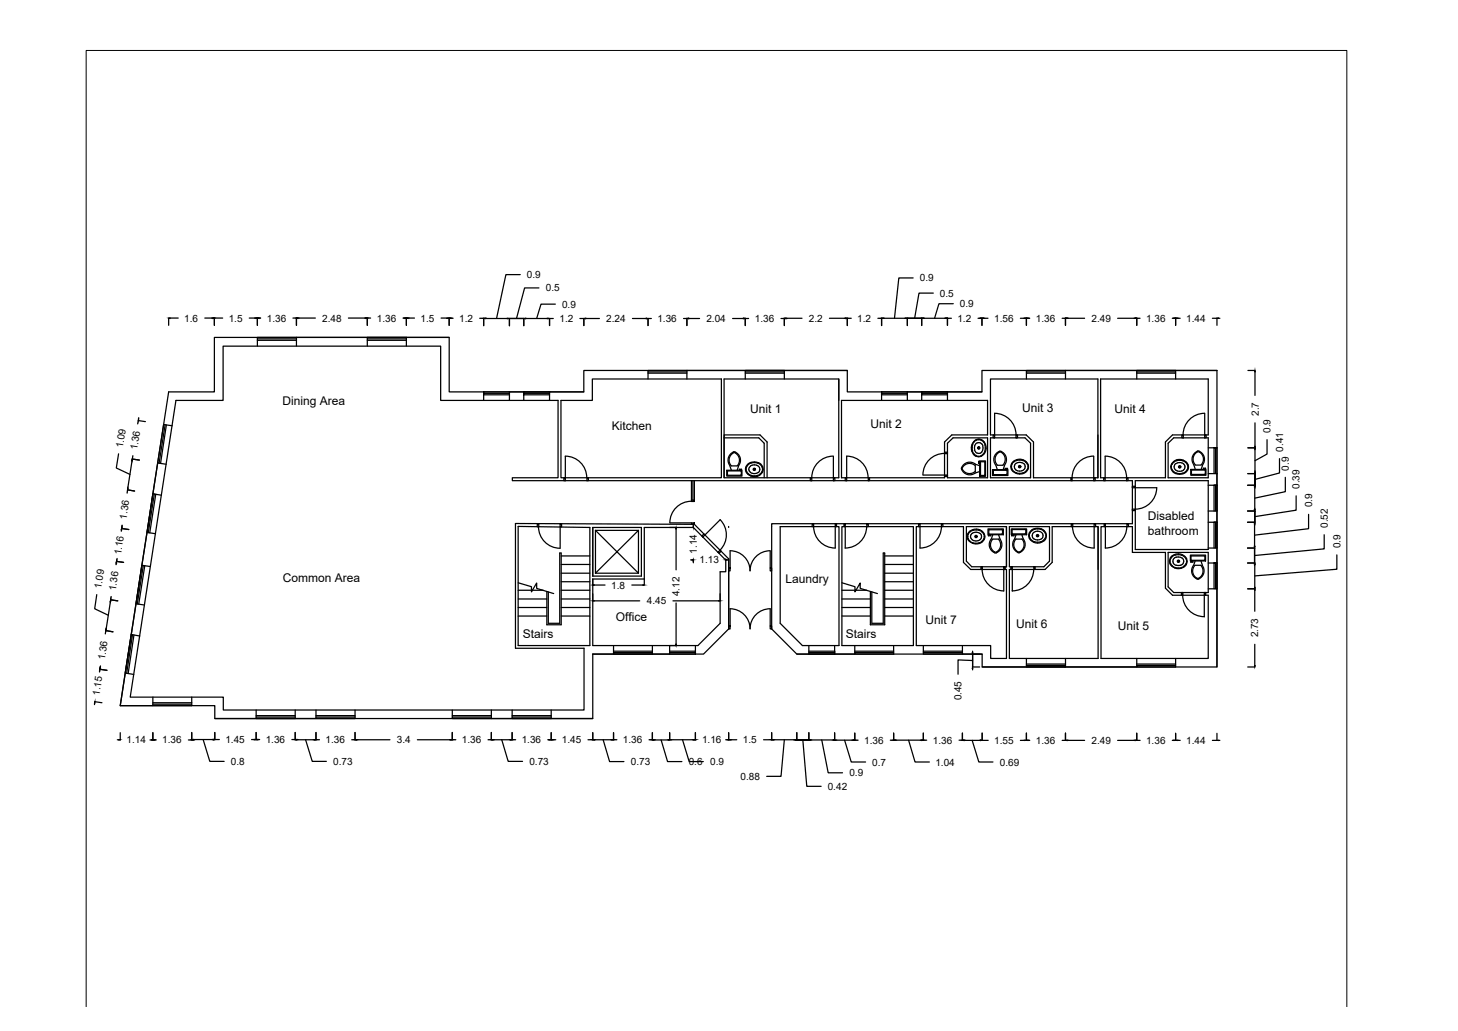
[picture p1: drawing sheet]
<svg xmlns="http://www.w3.org/2000/svg" width="297mm" height="210mm" viewBox="0 0 297 210" stroke-linecap="round" stroke-linejoin="round" font-family="sans-serif">
<!-- layer: 0 -->
<g fill="none" stroke="#000" stroke-width=".25">
<path d="M106 55.9h-2.9l-1.9 8.9M109.8 58.6h-2.9l-1.7 6.2M186 56.6h-2.9l-.9 8.2M190.1 59.7h-2.9l-.9 5.1M34.4 64.8v1.4M34.7 64.8h1.6M41.7 64.8h1.7M45.4 64.8h-1.7v1.4M50.8 64.8h2.3M52.4 69h8M52.4 69.3h8M52.4 64.8v1.4"/>
<path d="M59.7 64.8h.7v1.4M60.4 68.7h31.1M60.4 68.7h-8v1.8M60.4 68.7v1.8M60.6 64.8h3.6M71 64.8h3.5M74.8 70.5v-1.8h8v1.8M74.8 69h8M74.8 69.3h8M75.5 64.8h-.7v1.4M82.1 64.8h2.3M82.8 64.8v1.4"/>
<path d="M89.9 64.8h1.6v1.4M91 64.8h.3M91.5 64.8h.8M91.8 64.8h.3M97.7 64.8h.8v1.5M98.5 79.8h5.3M98.8 64.8h.3M98.8 64.8h4.7M103.8 79.8h15.1M103.8 64.8h2.9h-2.9M103.8 64.8v1.5M103.8 79.8v1.7"/>
<path d="M106.7 79.8h5.3v1.7M106.7 64.8v1.5M107 64.8h4.7M112.7 64.8h-.7v1.5M113.1 61.9h-2.9l-.9 2.9M118.1 64.8h.8v1.5M119.2 64.8h2.9M128.8 64.8h2.9M132 75.7h7.9M132 76h7.9M132.7 64.8h-.7v1.5M139.3 64.8h.6"/>
<path d="M139.9 75.4h32.7M139.9 75.4h-7.9v1.8M139.9 64.8v1.5M139.9 75.4v1.8M140.2 64.8h2.3M149.3 64.8h2.2M151.8 77.2v-1.8h8v1.8M151.8 75.7h8M151.8 76h8M151.8 64.8h.7M151.8 64.8v1.5M159.1 64.8h.7"/>
<path d="M159.8 64.8v1.5M160.1 64.8h3.3M160.1 64.8h.3M169 64.8h3.3M170.9 77.2v20.1h-23.4v-20.1h23.4v4.3M173.4 64.8h-.8v1.5M178.8 64.8h.8v1.5M179.6 79.8h5.3M179.9 64.8h4.7M184.9 79.8h15.2M184.9 64.8h2.9h-2.9M184.9 64.8v1.5"/>
<path d="M184.9 79.8v1.7M187.8 79.8h5.2v1.7M187.8 64.8v1.5M188.1 64.8h4.6M193 64.8v1.4M193 64.8h.8M194.2 61.8h-2.9l-.9 3M199.2 64.8h2.1M200.1 64.8v1.4M201.8 77.2h21.9v20.1h-13.1v-7.3l-1.5-1.5h-7.3zM207.9 64.8h1.9M209.1 75.7h8"/>
<path d="M209.1 76h8M209.1 64.8v1.4M216.4 64.8h.7M217.1 75.4h30.8M217.1 75.4h-8v1.8M217.1 64.8v1.4M217.1 75.4v1.8M217.4 64.8h3.6M224.2 77.2h22v11.3h-7.3l-1.5 1.5v7.3h-13.2zM227.7 64.8h3.6M231.6 77.2v-1.8h7.9v1.8M231.6 75.7h7.9"/>
<path d="M231.6 76h7.9M231.6 64.8h.7M231.6 64.8v1.4M238.8 64.8h1.6M239.5 64.8v1.4M247 64.8h.9M247.9 75.4v60.4h-47.8v-2.6h-37.8l-5.1-5.2v-21.4h73.5v-8.7h-126.3v-.6h9.3v-15.8h-23.9v-11h-44.3v11h-9.7l-9.3 60.4h19v2.7h73.5v-12.6h-14v-25.4l36.5 .2 6.9 7v14.2l-5.1 5.2h-22.5M247.9 75.4h-47.8v4.4h-27.5v-4.4h-53.7v4.4h-27.4v-11.1h-47.8v11.1h-9.3l-9.9 63.9h19.3v2.6h77v-13.1M247.9 64.8v1.4M248.2 64.8h.3M254.2 75.4h1.5M255.7 75.7v4.8"/>
<path d="M24.2 92.4l-.5 2.9 2.8 1.3M26.9 94.1v-.3l-.9 5.7 .1-.3M27.1 92.8l-.1 .7 1.4 .2M27.4 100l-1.4-.3-.1 .7M28.3 85l-.1 .3M29.6 85.8l-1.4-.2-.1 .7M32.1 94.3l-7.6 49.4h6.6M33.6 86.5l-1.2 7.8M33.9 86.5l-1.2 7.8M35.1 86.7l-1.8-.3-1.2 7.9 1.8 .2M98.5 80.1h5.3M103.8 80.4h-5.3v-.6v1.7"/>
<path d="M106.7 80.1h5.3M112 80.4h-5.3v-.6v1.7M114.3 81.5h6.4v-4.3h26.3v20.1h-32.7zM114.9 97.3h.3v.6h-.3zM115.2 92.9a4.4 4.4 0 0 1 4.3 4.3M115.2 92.9v4.4M119.6 97.3h.3v.6h-.3zM140.9 97.9v3.9M141.2 97.9v3.9M141.5 97.9v3.9M147.5 97.3v-8.8h7.3l1.5 1.5v7.3M147.5 89.1h7.1l1.1 1.1v7.1"/>
<path d="M148.1 95.7h3.1v1.2h-3.1zM148.2 96.6l.1 .2M148.2 96v.6M148.3 95.9l-.1 .1M148.4 95.9h2.5l.1 .7M149.3 92.2h.5M149.3 92.3a1.68 1.68 0 0 0-.3 2.6l1.2-.1a1.67 1.67 0 0 0-.4-2.5M149.4 92h.3M149.4 92a1.8 1.8 0 0 0-.7 2.8l.3 .9M149.7 92a1.8 1.8 0 0 1 .8 2.8M150.5 94.9l-.3 .8M150.7 95.7v-.2h.4v.2h-.3"/>
<path d="M151 96.6l-.1 .2h-2.5M152 96l.4 .5M152.1 96a1.8 1.8 0 0 0 2.2 .8M152.1 95l-.1 .5 .1 .5M152.4 96.6l.5 .3M152.5 94.5a1.7 1.7 0 0 1 1.8-.3 1.7 1.7 0 0 1 1 1.5l-.4 .8M152.5 94.6l-.4 .4M152.7 95.8l.5 .6M152.9 96.9l.7 .2 .8-.1M153 94.1a1.43 1.43 0 0 0-1 1.9M153 94.1h.7l.8 .1M153.2 96.3l.9 .1"/>
<path d="M153.6 95.6h.3M153.7 95.4v.3M154.1 94.7a1.02 1.02 0 0 0-1.1 .1 1.02 1.02 0 0 0-.4 1.1M154.1 94.7l.6 .5M154.5 94.2l.5 .3M154.5 96.2l-.4 .2M154.7 95.2l.1 .5-.3 .5M154.9 96.5l-.6 .3M155 94.5l.4 .5M155.4 95a1.43 1.43 0 0 1-1.1 1.9M165.1 97.3h.3v.6h-.3zM169.8 92.9a4.4 4.4 0 0 0-4.4 4.3"/>
<path d="M169.8 97.3h.3v.6h-.3zM169.8 92.9v4.4M171.4 81.5h29.8v7h-7.3l-1.5 1.5v7.3h-21zM172.2 97.3h.3v.6h-.3zM172.5 92.9a4.4 4.4 0 0 1 4.4 4.3M172.5 92.9v4.4M176.9 97.3h.3v.6h-.3zM179.6 80.1h5.3M184.9 80.4h-5.3v-.6v1.7M187.8 80.1h5.2M188.1 96.7h4.3M192.4 92.3a4.4 4.4 0 0 0-4.4 4.4"/>
<path d="M192.4 96.7h.6v.3h-.6zM192.4 92.1h.6v.3h-.6zM193 80.4h-5.2v-.6v1.7M193 90.2l1.2-1.1h7v8.2h-8.2zM195.9 95.2a1.72 1.72 0 0 0 2.8 1.1M196.1 95.6a1.67 1.67 0 0 0 2.6 .4M198 91.9l.3 .5M198 90.5l-.1 .7 .1 .7M198.1 91.8l.3 .6M198.2 90.5l-.1 .7 .1 .6M198.3 92.5l.5 .4M198.4 92.4l.5 .3"/>
<path d="M198.5 91.6a.84 .84 0 0 0 1.2 .6M198.6 90.8v.8M198.7 94.8a1.58 1.58 0 0 0-2.7 .7l.1 .1M198.7 94.5a1.8 1.8 0 0 0-2.8 .7M198.7 94.8v1.2M198.7 94.5l.9 .3M198.7 90.4l-.2 .4M198.8 92.8l.6 .2 .5-.1M198.9 92.8l.5 .1 .5-.1M199.1 90.2l-.4 .2M199.1 90.2l.5-.1 .5 .3M199.2 91.2h.3"/>
<path d="M199.4 91.1v.3M199.6 93.8h1.2v3.2h-1.2zM199.6 94.2l-.1-.3h-.1v.4h.2M199.6 96l-.9 .3M199.7 96.6l.1 .2h.7l.1-.2M199.8 94.1v2.6M199.9 94l-.2 .1M199.9 94h.6M200 89.5a1.38 1.38 0 0 0-1.9 1M200 89.5l.5 .5M200 92l-.3 .3M200.1 90.4l.2 .4"/>
<path d="M200.2 90.8v.8M200.2 91.6l-.2 .4M200.4 92.4l-.5 .4M200.4 90a1.28 1.28 0 0 0-1.3-.4 1.28 1.28 0 0 0-1 .9M200.4 92.5l-.5 .4M200.4 90l.3 .5M200.5 94l.1 .1v2.6M200.5 89.9l.3 .6M200.6 90.6a2.08 2.08 0 0 1-.3 1.8M200.7 92l-.3 .5M200.8 90.5l.1 .8-.1 .7M201.8 89.1h7l1.2 1.1v7.1h-8.2z"/>
<path d="M202.2 95.6h3.1v1.2h-3.1zM202.3 88.5h.3v.6h-.3zM202.3 96.5l.2 .1h2.5M202.4 95.9v.6M202.5 95.7l-.2 .2M202.5 95.7h2.5M202.6 84.1a4.4 4.4 0 0 1 4.4 4.4M202.6 84.1v4.4M202.9 94.7a1.72 1.72 0 0 1 1-2.8 1.83 1.83 0 0 1 .8 2.8M202.9 94.7l.3 .9M203.2 94.7a1.58 1.58 0 0 1 .6-2.7 1.66 1.66 0 0 1 .5 2.7M203.2 94.7h1.2"/>
<path d="M204.7 94.7l-.3 .9M204.8 95.6v-.2h.5v.1l-.3 .1M205 95.7l.2 .2M205.2 96.5l-.2 .1M205.2 95.9v.6M206 95.5l.4 .5M206.1 94.4l-.2 .6 .2 .5M206.5 94a2.09 2.09 0 0 1 2.5 .1M206.6 94a1.28 1.28 0 0 0-.5 1.3 1.28 1.28 0 0 0 1 1M206.7 94.7a1.08 1.08 0 0 0 .8 1.2 1.08 1.08 0 0 0 1.3-.7v-.5M207 94.3l-.3 .3M207 88.5h.3v.6h-.3z"/>
<path d="M207.1 96.3l.6 .1 .7-.1M207.3 94.2l-.3 .2M207.3 94.2h.9M207.6 95h.3M207.8 94.9v.3M208.2 94.2l.3 .2M208.6 94.4l.2 .3M208.9 94.1l.4 .4M209 94a1.5 1.5 0 0 1 .3 1.9 1.5 1.5 0 0 1-1.8 .6l-1.1-.5M209.1 94a2.01 2.01 0 0 0-3 .4M209.3 95.5l-.4 .5-.5 .3M209.3 94.5l.2 .5-.2 .5"/>
<path d="M218.2 97.3h.2v.6h-.2zM222.8 92.9a4.4 4.4 0 0 0-4.4 4.3M222.8 97.3h.3v.6h-.3zM222.8 92.9v4.4M224.9 97.3h.3v.6h-.3zM225.1 92.9a4.4 4.4 0 0 1 4.4 4.3M225.2 92.9v4.4M229.5 97.3h.3v.6h-.3zM230.7 99h.6v.3h-.6zM231.3 97.9h14.9v14h-14.9zM231.3 99.3h4.4M235.7 99.3a4.4 4.4 0 0 1-4.4 4.4"/>
<path d="M238 90.2l1.1-1.1h7.1v8.2h-8.2zM238.6 95.6l.4 .5M238.8 95.5a1.75 1.75 0 0 0 2.2 .8M239 96.1a2.2 2.2 0 0 0 2 .4M239.2 94.1a1.1 1.1 0 0 0-.5 1.4M239.5 94.4a.97 .97 0 0 0 0 1.3 .97 .97 0 0 0 1.2 .2l.6-.5M239.6 93.6l.8-.1 .7 .2M239.7 93.7a1.43 1.43 0 0 0-1.1 1.9M239.9 94.2l-.3 .2M239.9 94.2l.9 .1M240.2 95.1h.3M240.4 94.9v.3"/>
<path d="M240.8 88.5h.3v.6h-.3zM240.8 94.2l.6 .5M241 93.8a1.26 1.26 0 0 1 1 1 1.26 1.26 0 0 1-.5 1.2M241 93.8a2.09 2.09 0 0 0-1.9 .3M241.1 93.7l.5 .3M241.3 94.7v.7M241.5 96.1l-.5 .2M241.6 94.1a1.39 1.39 0 0 1 .5 1.4 1.39 1.39 0 0 1-1.1 1M242.6 95.6h3.1v1.2h-3.1zM242.7 96.4l.2 .2M242.7 95.9v.6M242.9 95.7l-.2 .1"/>
<path d="M242.9 95.7h2.5M243.2 94.7l.3 .9M243.5 94.6a1.58 1.58 0 0 1 .7-2.6 1.63 1.63 0 0 1 .5 2.6M243.5 94.7h1.2M243.9 91.8a1.72 1.72 0 0 1 1.1 2.8M244 91.9a1.8 1.8 0 0 0-.8 2.7M245 94.7l-.3 .9M245.2 95.6v-.3h.4v.2l-.3 .1M245.4 95.7l.2 .1M245.4 84.1a4.4 4.4 0 0 0-4.4 4.4M245.4 88.5h.3v.6h-.3zM245.4 84.1v4.4"/>
<path d="M245.6 96.4l-.2 .2h-2.5M245.6 95.9v.6M246.2 98.8h1.7h-.6v5.2M246.2 91.2h1.7h-.6v5.2M246.2 96.4h1.7M247.6 91.2v5.2M247.6 98.8v5.2M247.9 96.4v39.4M247.9 91.2v5.2M247.9 98.8v5.2h-1.7M254.2 98.8h1.5M254.2 96.4h1.5"/>
<path d="M254.2 91.2h1.5M255.6 99.1v4.6M255.7 98.8v-2.4v2.4M255.7 86.1v4.8M255.7 91.5v4.6M255.7 99.1v.3M258.1 89.5v2.9l-2.4 1.4M260.7 93.4v2.9l-5 1.3M261.9 97.2v2.9l-6.3 1.3M23.7 114.6v.2M23.7 114.3l1.5 .2M23.7 114.3v.7"/>
<path d="M23.8 114.2l-.1 .1M23.9 113.7l-.1 .3M24.8 107.9l-.1 .2M24.8 107.6l1.4 .2M24.8 107.6v.1M24.9 107l-.1 .3M24.9 106.9l-.1 .7M29.2 115.1l-1.2 7.9M29.5 115.2l-1.2 7.8M30.6 115.3l-1.7-.2-1.2 7.8 1.7 .3M31.4 100.6l-1.2 7.8M31.7 100.6l-1.2 7.9"/>
<path d="M32.9 100.8l-1.8-.3-1.1 7.9 1.7 .3M105.6 118.6l2.7 .9v1l1-1.8v1.1l3.5 1M105.6 107.2l14.6 .2v24h-14.6zM109.5 106.7h.3v.6h-.3zM109.7 107.2a4.4 4.4 0 0 0 4.4 4.4M114.1 106.7h.3v.6h-.3zM114.1 107.3v4.3M114.3 116.7h5.9M114.3 113.2h5.9M114.3 114.9h5.9M114.3 118.4h5.9M120.8 107.4h9.9v9.9h-9.9z"/>
<path d="M121.1 119.1h2.2M121.3 108l8.8 8.7v-8.7l-8.8 8.7M121.3 108h8.8M121.3 108v8.7M121.3 116.7h8.8M128.7 119.1h2.3M136.5 106.5h4.4M137.7 107.7v8.3M140.7 114h.3M140.9 102.1a4.4 4.4 0 0 0-4.4 4.3M140.9 106.5h.6v.3h-.6zM140.9 101.8h.6v.3h-.6z"/>
<path d="M141.3 114h.1M141.3 107.4h.1M141.3 107.4l6.6 6.6M141.3 107.4h-10v11.7M141.3 106.8v.3M141.3 114.3v.3M143 109.1l.4-.4 .2 .2-.4 .4zM146.7 105.8a4.4 4.4 0 0 1 0 6.2M146.7 112l.2 .2-.4 .4-.2-.2zM146.7 105.8l-3.1 3.1M147.9 114v2.4h-1.2v10.5l-4.5 4.5h-21.4v-13.5h10.5M147.9 114h.1"/>
<path d="M148.2 114h.2M148.4 107.4h.1M148.7 112.1a4.1 4.1 0 0 1 4.1 4.1 4.1 4.1 0 0 1 4.1-4.1M148.7 112.2v4h-.3v-.6h.3M156.9 112.2v4h.3v-.6h-.3M158.9 107.2h12v24.2h-7.4l-4.6-4.5zM165.5 106.6h.3v.6h-.3zM165.8 107.2a4.4 4.4 0 0 0 4.3 4.4l.1-4.4M170.2 106.6h.2v.6h-.2zM171.5 107.2h14.6v24.2h-14.6zM171.5 118.6l2.7 .9v1l1-1.8v1.1l3.6 1M171.9 106.6h.3v.6h-.3z"/>
<path d="M172.2 107.2v4.4M176.6 107.2a4.4 4.4 0 0 1-4.4 4.4M176.6 106.6h.3v.6h-.3zM180.2 116.7h5.9M180.2 113.2h5.9M180.2 114.9h5.9M180.2 118.4h5.9M186.7 107.2h9.6v7.3l1.5 1.4h7.2v18.2h-3.2v-2.7h-15.1zM187.1 106.6h.3v.6h-.3zM191.8 106.6h.3v.6h-.3zM191.8 107.2a4.4 4.4 0 0 1-4.4 4.4v-4.4M196.9 107.2h8.1v8.2h-7l-1.1-1.2z"/>
<path d="M197.2 108.6a1.81 1.81 0 0 1 2.1-.8 1.81 1.81 0 0 1 1.3 1.9l-.5 .6M197.2 108.6a1.31 1.31 0 0 0 .3 1.7M197.3 109.7l.3 .5M197.6 110.2a2.04 2.04 0 0 0 1.9 .4M197.6 110.2l.6 .3M197.7 108.2a1.22 1.22 0 0 0-.4 1.5M198 109.9l.6 .2h.7M198.2 110.5l.6 .1 .7-.1M198.2 108l-.5 .3M198.2 108l.7-.1 .6 .1M198.7 109.2h.3M198.9 109.1v.3"/>
<path d="M199.5 108l.4 .2 .5 .6M199.6 109.9l-.3 .2M199.6 108.6a1.07 1.07 0 0 0-1.2-.2 1.07 1.07 0 0 0-.6 1.2l.3 .3M199.7 108.6l.3 .5-.1 .5M199.8 115.4h.3v.5h-.3zM199.9 109.6l-.2 .3M200.1 110.4l-.6 .3M200.1 115.9a4.4 4.4 0 0 0 4.4 4.4M200.4 109.8l-.4 .4-.5 .3M200.4 108.7l.1 .5-.1 .6M201.3 107.7h3.1v1.2h-3.1zM201.4 108.6l.2 .1h2.5"/>
<path d="M201.5 108v.6M201.6 107.8l-.2 .2M201.6 107.9h2.5M201.7 108.9l-.3 .1v.1h.4v-.2M202.3 108.9l-.4 .9a1.72 1.72 0 0 0 1.1 2.8M202.6 112.4a1.68 1.68 0 0 1-.3-2.6h1.1a1.58 1.58 0 0 1-.7 2.6h-.1M203.4 108.9l.3 .9a1.8 1.8 0 0 1-.7 2.7M204.1 107.8l.1 .2v.6l-.1 .1M204.5 115.4h.3v.5h-.3zM204.5 115.9v4.4M205 107.2v8.2M205.6 107.2h8.2v7l-1.1 1.2h-7.1z"/>
<path d="M205.9 115.4h.3v.5h-.3zM206 107.7h3.2v1.2h-3.2zM206.2 108.5l.1 .2h2.6M206.2 108v.6M206.2 115.9v4.4M206.3 107.8l-.1 .1M206.3 107.8h2.6M206.4 108.9l-.3 .1v.1h.5v-.2M206.7 109.7a1.8 1.8 0 0 0 .7 2.8M207 109.7a1.67 1.67 0 0 0 .3 2.6M207 109.8h1.2M207 108.9l-.3 .9"/>
<path d="M207.3 112.3h.5M207.4 112.5h.3M208.2 108.9l.3 .9M208.2 109.7a1.67 1.67 0 0 1-.4 2.6M208.5 109.7a1.8 1.8 0 0 1-.8 2.8M208.8 107.8l.2 .1M209 108.5l-.2 .2M209 108v.6M209.7 109.5l.4 .6M209.8 109.5l.4 .5M209.8 108.5l-.1 .5 .1 .5M210.1 110.1a2.04 2.04 0 0 0 2 .4"/>
<path d="M210.1 108a1.27 1.27 0 0 0-.4 1.5M210.2 110l.5 .3M210.2 108.1l-.4 .4M210.2 108a1.88 1.88 0 0 1 2.7 .6M210.4 108.7l-.1 .5 .3 .5M210.6 115.9a4.4 4.4 0 0 1-4.4 4.4M210.6 108.4l-.2 .3M210.6 109.7l.5 .2h.7M210.6 115.4h.3v.5h-.3zM210.7 107.6l-.6 .3M210.7 107.7a1.65 1.65 0 0 1 1.9 .3 1.65 1.65 0 0 1 .4 1.9l-.3 .3M210.7 110.3l.7 .1 .6-.1"/>
<path d="M211 108.2h.6l.6 .2M211 108.2l-.4 .2M211.3 109.1h.3M211.4 108.9v.3M212.2 109.7l-.4 .2M212.2 108.4a.85 .85 0 0 1 0 1.3M212.6 110.1l-.6 .3M212.9 109.6l-.3 .4-.6 .3M213 108.6l.1 .5-.1 .5M214.4 107.2h9.3v26.9h-18.1v-18.2h7.3l1.5-1.4zM218.3 106.6h.3v.6h-.3zM218.5 107.2a4.4 4.4 0 0 0 4.4 4.4"/>
<path d="M222.9 106.6h.3v.6h-.3zM222.9 107.2v4.4M223.7 107.2v8.7M224.3 107.2h6.4v5.3h6.7v7.2l1.5 1.5h7.3v12.9h-21.9zM224.9 106.6h.3v.6h-.3zM225.2 107.2v4.4M229.6 107.2a4.4 4.4 0 0 1-4.4 4.4M229.6 106.6h.3v.6h-.3zM230.7 103.7h.6v.3h-.6zM238 112.5h8.2v8.1h-7.1l-1.1-1.1zM238.3 114.7a2.03 2.03 0 0 0 2.4 1M238.4 113.7l-.1 .5 .1 .6"/>
<path d="M238.5 114.8l.4 .4M238.8 113.2a2.01 2.01 0 0 1 3 .6M238.8 113.2l-.4 .5M238.9 115.2l.5 .3M238.9 113.3a1.17 1.17 0 0 0-.4 1.5M239 113.9a.84 .84 0 0 0 .6 1.2M239.4 113l.7-.1 .6 .1M239.4 113l-.5 .3M239.6 113.5h.9M239.6 115.1h.9M239.6 113.4l-.6 .5M239.9 114.3h.3"/>
<path d="M240.1 114.2v.3M240.5 113.5l.3 .2M240.7 113l.6 .3M240.8 114.9l-.3 .2M240.9 113.6l.2 .3M241.1 113.9v.7M241.1 114.6l-.3 .3M241.2 113.3a1.16 1.16 0 0 1 .4 1.5M241.6 114.8a1.76 1.76 0 0 1-2.2 .7M241.7 113.8l.1 .5-.1 .6M241.7 114.9l-.4 .4-.6 .3M242.5 113h3.1v1.2h-3.1z"/>
<path d="M242.6 113.9l.2 .2M242.6 113.3v.6M242.8 113.1l-.2 .2M242.8 113.2h2.5M242.9 114.2l-.3 .1v.2h.4v-.3M243.2 115.1a1.8 1.8 0 0 0 .7 2.8M243.4 115.1a1.67 1.67 0 0 0 .4 2.6M243.5 115.1h1.2M243.5 114.2l-.3 .9M243.8 117.7h.5M243.9 117.9h.3M244.6 115.1a1.67 1.67 0 0 1-.3 2.6"/>
<path d="M244.7 114.2l.3 .9M244.9 115.1a1.8 1.8 0 0 1-.7 2.8M245.3 113.1l.2 .2-.1 .8h-2.6M246.2 114.6h1.7h-.6v5.3M246.2 106.3h1.7h-.6v5.3M247.6 106.3v5.3M247.6 114.6v5.3M247.9 114.6v5.3h-1.7M247.9 106.3v5.3h-1.7M254.2 111.6h1.4M254.2 104h1.4M254.2 114.6h1.5"/>
<path d="M254.2 106.3h1.4M254.2 119.9h1.5M255.6 114.6v-3v3M255.6 106.6v4.7M255.6 114.9v.3M255.6 106.3v-2.3v2.3M255.6 106.6v.3M255.6 114.9v4.7M264.1 101v2.9l-8.5 1.3M266.6 104.7v2.9l-11 1.4M269.8 108.9v2.8l-14.2 1.4M272.4 113v2.9l-16.8 1.3"/>
<path d="M19.7 121.1l-.4 2.8 2.7 1.4M20.3 136.5v.3M20.3 136.3l1.5 .2M20.3 136.3h.1M20.4 135.7v.3M20.5 135.6l-.2 .7M22.5 122.7v-.3l-.9 5.7 .1-.3M22.6 121.4l-.1 .7 1.5 .2M23 128.6l-1.4-.2-.2 .7M27 129.2l-1.2 7.9M27.3 129.3l-1.2 7.8M28.5 129.5l-1.8-.3-1.2 7.8 1.7 .3"/>
<path d="M105.6 120.2h2.7M105.6 121.9h5.8M105.6 123.7h5.8M105.6 125.4h5.8M108.4 120.2h2.2M111.4 120.4v6.8h2.9v-14.6h-.3v14.3h-2.3v-6.4M114.3 120.2h5.9M114.3 121.9h5.9M114.3 123.7h5.9M114.3 125.4h5.9M120.8 133.2h15.6M121.1 122.3h9.2"/>
<path d="M125 131.4v1.8h7.9v-1.8M125 132.9h7.9M125 132.6h7.9M136.4 133.2h5.3M136.4 132.9h5.3M136.4 131.4v1.8M137.1 122.3h9.3M137.7 122.8v8.3M141.7 131.4v1.8v-.6h-5.3M156.9 123.9a4.1 4.1 0 0 0-4.1 4.1 4.1 4.1 0 0 0-4.1-4.1v4.1h-.3v-.5h.3M156.9 123.9v4.1h.3v-.5h-.3M162.3 133.2h11.8"/>
<path d="M164.8 131.4v1.8h5.2M164.8 132.9h5.2M170 131.4v1.8v-.6h-5.2M171.5 120.2h2.7M171.5 121.9h5.8M171.5 123.7h5.8M171.5 125.4h5.8M174.1 131.4v1.8h8v-1.8M174.1 132.9h8M174.1 132.6h8M174.4 120.2h2.2M177.3 120.4v6.8h2.9v-14.6h-.3v14.3h-2.3v-6.4"/>
<path d="M180.2 120.2h5.9M180.2 121.9h5.9M180.2 123.7h5.9M180.2 125.4h5.9M188.1 131.4v1.8h8M188.1 132.9h8M188.1 132.6h8M196.1 133.2h4M196.1 131.4v1.8M198.1 135.8h1.5M198.1 134.5l-2.9-.1v2.9M198.1 135.8v-2.6v2.6"/>
<path d="M198.1 132.6v.3M198.1 136.1v.3M200.1 135.8h31.5M209.1 134.1v1.7h8v-1.7M209.1 135.5h8M209.1 135.2h8M231.6 134.1v1.7h7.9v-1.7M231.6 135.5h7.9M231.6 135.2h7.9M240.7 120.6h.3v.6h-.3zM240.9 121.2a4.4 4.4 0 0 0 4.4 4.3M245.3 120.6h.3v.6h-.3z"/>
<path d="M245.3 121.2v4.4M254.2 135.8h1.5M255.6 120.2v4.2M255.6 131.2v4.3M19.3 143.2l-.1 .3M19.3 142.8l1.5 .3M23.9 150.6h.3M24.5 149.2v1.5M24.5 150.6h.1M30.6 150.7h.2M31.1 150.6h.1M31.1 141.9v1.8h8v-1.8"/>
<path d="M31.1 143.4h8M31.1 143.1h8M31.1 149.2v1.5h.7M31.4 150.6h.3M39.1 149.1v1.6h-.7M39.4 150.7h.3M39.4 150.6h4.1M41.4 150.6l1.3 4.4h3M43.8 146.3h20.6M43.8 149.1v1.5M43.8 150.6h.9M51.3 150.6h1.6"/>
<path d="M52.2 144.6v1.7h7.9v-1.7M52.2 146h7.9M52.2 145.7h7.9M52.2 149.1v1.5M59.5 150.6h.6M60.1 149.1v1.5M60.4 150.6h3.7M60.4 150.6h.3M62.3 150.6l1.3 4.4h2.9M64.4 144.6v1.7h7.9v-1.7M64.4 146h7.9M64.4 145.7h7.9"/>
<path d="M64.4 149.1v1.5h.7M72.3 149.1v1.5h-.6M72.6 150.6h6.8M85 150.6h6.8M92.1 144.6v1.7h8M92.1 146h8M92.1 145.7h8M92.1 149.1v1.5h.8M100.1 146.3h20.7M100.1 144.6v1.7M100.1 149.1v1.5h-.7M100.4 150.6h3.6"/>
<path d="M102.2 150.6l1.3 4.4h3M104.3 144.6v1.7h8v-1.7M104.3 146h8M104.3 145.7h8M104.3 149.1v1.5h.8M111.6 150.6h1.6M112.3 149.2v1.4M120.8 149.2v1.4h-1M121.1 150.6h3.6M122.9 150.6l1.3 4.5h2.9M125 149.2v1.4h.7M132.2 150.6h.7"/>
<path d="M132.9 149.2v1.5M133.2 150.6h.3M133.2 150.7h2.9M134.7 150.7l1.3 4.4h2.9M136.4 149.2v1.5M136.7 150.6h4.7M139.1 150.6l1.3 4.5h2.9M141.7 149.2v1.4h.1M147.9 150.6h.3M148.4 150.6h1.7M148.4 149.2v1.4M155.6 150.6h1.6"/>
<path d="M157.2 149.2v1.5M157.5 150.6h4.5M159.8 150.6l-.7 7.5h-2.9M161.7 150.7h.3M162.3 150.7h2.5h-2.5M162.3 149.2v1.5M163.6 150.7l.8 9.4h2.9M164.8 149.2v1.5M165.1 150.7h4.6M167.4 150.7l1.3 6.6h2.9M170 149.2v1.5M170.3 150.7h3.5"/>
<path d="M172.1 150.7l1.3 4.4h2.9M174.1 149.3v1.4h.7M182.1 149.3v1.4h-.7M182.4 150.7h5.4M185.1 150.7l1.3 4.4h2.9M188.1 149.3v1.4h.7M196.1 149.3v1.4h-.7M196.4 150.7h3.4M198.1 150.7l1.3 4.4h2.9M200.1 149.3v1.4h1.2M207.9 150.7h1.9M209.1 149.3v1.4"/>
<path d="M217.1 149.3v1.4h-.7M217.4 150.7h3.6M227.7 150.7h3.6M231.6 149.3v1.4h.7M238.8 150.7h1.6M239.5 149.3v1.4M247.9 149.3v1.4h-.9M248.2 150.7h.3"/>
<circle cx="153.7" cy="95.6" r=".23"/>
<circle cx="153.7" cy="95.6" r=".15"/>
<circle cx="199.4" cy="91.2" r=".23"/>
<circle cx="199.4" cy="91.2" r=".15"/>
<circle cx="207.7" cy="95" r=".23"/>
<circle cx="207.7" cy="95" r=".15"/>
<circle cx="240.3" cy="95" r=".23"/>
<circle cx="240.3" cy="95" r=".15"/>
<circle cx="198.8" cy="109.2" r=".23"/>
<circle cx="198.8" cy="109.2" r=".15"/>
<circle cx="211.4" cy="109.1" r=".23"/>
<circle cx="211.4" cy="109.1" r=".15"/>
<circle cx="240.1" cy="114.3" r=".23"/>
<circle cx="240.1" cy="114.3" r=".15"/>
</g>
<g fill="#000" stroke="#000" stroke-width=".2">
<path d="M34.4 64.8l.3-.1v.1zM43.4 64.7l.3 .1h-.3zM52.1 64.7l.3 .1h-.3zM52.4 64.8l.3-.1v.1zM60.4 64.8l.2-.1v.1zM74.5 64.7l.3 .1h-.3zM82.5 64.7l.3 .1h-.3zM82.8 64.8l.3-.1v.1zM91.3 64.8h.2zM91.5 64.8l.3-.1v.1zM98.5 64.8h.3zM103.5 64.8h.3z"/>
<path d="M106.7 64.8h.3zM111.7 64.8h.3zM118.9 64.8h.3zM131.7 64.8h.3zM139.9 64.8h.3zM139.9 64.8h.3v.1zM151.5 64.8h.3l-.3 .1zM159.8 64.8h.3v.1zM172.3 64.8h.3l-.3 .1zM172.3 64.8h.3zM179.6 64.8h.3zM184.6 64.8h.3z"/>
<path d="M187.8 64.8h.3zM187.8 64.8l.3-.1v.1zM192.7 64.7l.3 .1h-.3zM199.8 64.7l.3 .1h-.3zM200.1 64.8l.2-.1v.1zM208.8 64.7l.3 .1h-.3zM209.1 64.8l.3-.1v.1zM217.1 64.8l.3-.1v.1zM231.3 64.7l.3 .1h-.3zM239.2 64.7l.3 .1h-.3zM239.5 64.8l.3-.1v.1zM247.9 64.8l.3-.1v.1z"/>
<path d="M255.7 75.4v.3zM26 99.4v.3zM27 93.5l-.1 .3zM28.2 85.3v.3zM255.6 98.8l.1 .3h-.1zM255.7 98.8v.3zM255.6 96.1l.1 .3zM255.7 91.2v.3zM255.6 90.9l.1 .3zM23.7 114.3l.1 .3-.1-.1zM23.7 114h.2l-.2 .3zM24.8 107.6v.3h-.1z"/>
<path d="M24.8 107.3v.3zM120.8 119.1h.3zM131 119.1h.3zM137.7 107.4l.1 .3h-.1zM141 113.9l.3 .1zM141.2 107.1l.1 .3zM141.3 114l-.1 .3zM147.9 114h.3zM255.6 114.6v.3zM255.6 111.3v.3zM255.6 111.3h.1l-.1 .3zM255.6 106.3l.1 .3h-.1z"/>
<path d="M255.6 103.7h.1l-.1 .3zM255.6 119.6h.1l-.1 .3zM255.6 114.6l.1 .3h-.1zM20.3 136.3v.3zM20.3 136v.3zM21.6 128.1v.3zM22.5 122.1v.3zM120.8 122.3l.3 .1zM137.7 131.1h.1l-.1 .3zM146.4 122.3h.3zM198.1 135.8l.1 .3h-.1zM198.1 132.9h.1l-.1 .3z"/>
<path d="M255.6 135.5h.1l-.1 .3zM255.6 119.9l.1 .3h-.1zM19.3 142.9l-.1 .3zM24.2 150.6h.3l-.3 .1zM30.8 150.6l.3 .1h-.3zM31.1 150.6h.3v.1zM39.1 150.7l.3-.1v.1zM39.1 150.6l.3-.1v.2zM43.5 150.5l.3 .1-.3 .1zM51.9 150.5l.3 .1-.3 .1zM52.2 150.6l.3-.1v.2zM60.1 150.6l.3-.1v.2z"/>
<path d="M60.1 150.6h.3zM64.1 150.6h.3zM72.3 150.6h.3zM91.8 150.6h.3zM100.1 150.6h.3zM104 150.6h.3zM112 150.6h.3zM112.3 150.6h.3zM120.8 150.6h.3zM124.7 150.6h.3zM132.9 150.6h.3zM132.9 150.7l.3-.1z"/>
<path d="M136.1 150.6l.3 .1zM136.4 150.6h.3zM141.4 150.6h.3zM148.2 150.6h.2zM148.4 150.6h.3zM157.2 150.6h.3zM162 150.6h.3zM162 150.6l.3 .1zM164.8 150.7l.3-.1zM169.7 150.6l.3 .1zM170 150.7h.3zM173.8 150.7h.3z"/>
<path d="M182.1 150.7h.3zM187.8 150.7h.3zM187.8 150.7h.3l-.3 .1zM196.1 150.7h.3v.1zM199.8 150.7h.3l-.3 .1zM208.8 150.7h.3zM209.1 150.7h.3v.1zM217.1 150.7h.3zM231.3 150.7h.3zM239.2 150.7h.3zM239.5 150.7h.3zM247.9 150.7h.3z"/>
</g>
<path d="M17.6 205v-194.7h256.8v194.7" fill="none" stroke="#000" stroke-width=".2"/>
<g font-size="2.4">
<text x="57.6" y="82.5">Dining Area</text>
<text x="208.2" y="83.9">Unit 3</text>
<text x="124.6" y="87.6">Kitchen</text>
<text x="152.9" y="84.1">Unit 1</text>
<text x="177.4" y="87.1">Unit 2</text>
<text x="227.1" y="84.1">Unit 4</text>
<text x="233.9" y="105.9">Disabled</text>
<text x="233.9" y="108.8">bathroom</text>
<text x="57.6" y="118.6">Common Area</text>
<text x="160" y="118.7">Laundry</text>
<text x="106.5" y="129.9">Stairs</text>
<text x="125.5" y="126.5">Office</text>
<text x="172.3" y="129.9">Stairs</text>
<text x="188.5" y="127">Unit 7</text>
<text x="207" y="127.9">Unit 6</text>
<text x="227.7" y="128.2">Unit 5</text>
</g>
<g font-size="2">
<text x="107.3" y="56.6">0.9</text>
<text x="111.2" y="59.3">0.5</text>
<text x="187.4" y="57.3">0.9</text>
<text x="37.5" y="65.5">1.6</text>
<text x="46.6" y="65.5">1.5</text>
<text x="54.4" y="65.5">1.36</text>
<text x="65.6" y="65.5">2.48</text>
<text x="76.8" y="65.5">1.36</text>
<text x="85.7" y="65.5">1.5</text>
<text x="93.5" y="65.5">1.2</text>
<text x="114" y="65.6">1.2</text>
<text x="114.5" y="62.6">0.9</text>
<text x="123.5" y="65.6">2.24</text>
<text x="133.9" y="65.6">1.36</text>
<text x="143.9" y="65.6">2.04</text>
<text x="153.8" y="65.6">1.36</text>
<text x="164.8" y="65.6">2.2</text>
<text x="174.7" y="65.6">1.2</text>
<text x="191.5" y="60.4">0.5</text>
<text x="195.1" y="65.5">1.2</text>
<text x="195.6" y="62.6">0.9</text>
<text x="202.6" y="65.5">1.56</text>
<text x="211.1" y="65.5">1.36</text>
<text x="222.4" y="65.5">2.49</text>
<text x="233.5" y="65.5">1.36</text>
<text x="241.7" y="65.5">1.44</text>
<text x="256.4" y="84.7" transform="rotate(-90 256.4 84.7)">2.7</text>
<text x="258.9" y="88.2" transform="rotate(-90 258.9 88.2)">0.9</text>
<text x="25" y="91.3" transform="rotate(-81 25 91.3)">1.09</text>
<text x="28" y="91.7" transform="rotate(-81 28 91.7)">1.36</text>
<text x="261.4" y="92" transform="rotate(-90 261.4 92)">0.41</text>
<text x="262.6" y="95.8" transform="rotate(-90 262.6 95.8)">0.9</text>
<text x="264.8" y="99.6" transform="rotate(-90 264.8 99.6)">0.39</text>
<text x="25.8" y="105.8" transform="rotate(-81 25.8 105.8)">1.36</text>
<text x="267.3" y="103.3" transform="rotate(-90 267.3 103.3)">0.9</text>
<text x="270.5" y="107.5" transform="rotate(-90 270.5 107.5)">0.52</text>
<text x="24.7" y="113.1" transform="rotate(-81 24.7 113.1)">1.16</text>
<text x="142" y="112.7" transform="rotate(-90 142 112.7)">1.14</text>
<text x="273.1" y="111.6" transform="rotate(-90 273.1 111.6)">0.9</text>
<text x="20.6" y="120" transform="rotate(-81 20.6 120)">1.09</text>
<text x="124.5" y="119.8">1.8</text>
<text x="142.5" y="114.7">1.13</text>
<text x="23.6" y="120.3" transform="rotate(-81 23.6 120.3)">1.36</text>
<text x="131.8" y="123">4.45</text>
<text x="138.5" y="121.4" transform="rotate(-90 138.5 121.4)">4.12</text>
<text x="256.4" y="129.8" transform="rotate(-90 256.4 129.8)">2.73</text>
<text x="21.4" y="134.4" transform="rotate(-81 21.4 134.4)">1.36</text>
<text x="20.3" y="141.7" transform="rotate(-81 20.3 141.7)">1.15</text>
<text x="195.9" y="142.6" transform="rotate(-90 195.9 142.6)">0.45</text>
<text x="25.8" y="151.4">1.14</text>
<text x="33" y="151.4">1.36</text>
<text x="45.9" y="151.3">1.45</text>
<text x="47" y="155.7">0.8</text>
<text x="54.1" y="151.3">1.36</text>
<text x="66.3" y="151.3">1.36</text>
<text x="67.9" y="155.7">0.73</text>
<text x="80.8" y="151.3">3.4</text>
<text x="94.1" y="151.3">1.36</text>
<text x="106.3" y="151.3">1.36</text>
<text x="107.9" y="155.7">0.73</text>
<text x="114.5" y="151.3">1.45</text>
<text x="126.9" y="151.3">1.36</text>
<text x="128.5" y="155.8">0.73</text>
<text x="140.3" y="155.8">0.6</text>
<text x="143" y="151.3">1.16</text>
<text x="144.7" y="155.8">0.9</text>
<text x="151.3" y="151.3">1.5</text>
<text x="176.1" y="151.4">1.36</text>
<text x="177.7" y="155.9">0.7</text>
<text x="190.1" y="151.4">1.36</text>
<text x="190.6" y="155.9">1.04</text>
<text x="202.6" y="151.5">1.55</text>
<text x="203.7" y="155.9">0.69</text>
<text x="211.1" y="151.5">1.36</text>
<text x="222.4" y="151.5">2.49</text>
<text x="233.5" y="151.5">1.36</text>
<text x="241.7" y="151.5">1.44</text>
<text x="150.9" y="158.8">0.88</text>
<text x="168.6" y="160.8">0.42</text>
<text x="173" y="158.1">0.9</text>
</g>
</svg>
